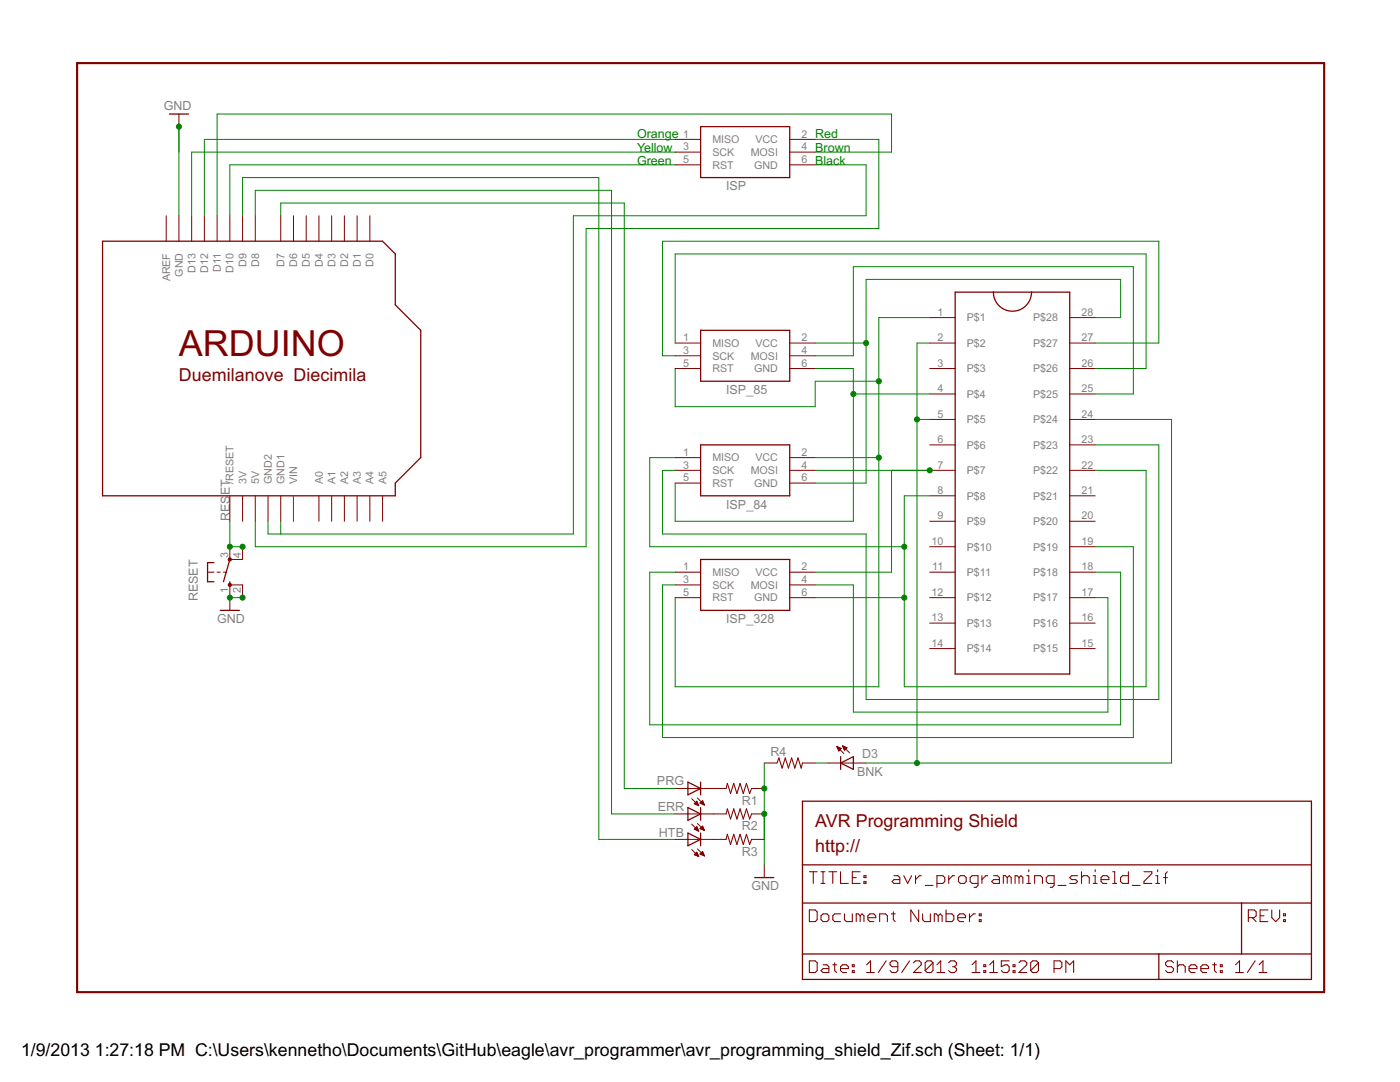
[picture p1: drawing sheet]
<svg xmlns="http://www.w3.org/2000/svg" width="279mm" height="216mm" viewBox="0 0 279 216" stroke-linecap="round" stroke-linejoin="round" font-family="sans-serif">
<g fill="none" stroke="#800000" stroke-width=".2">
<path d="M86.5 12.6h-71.1v27.9M35.7 22.8v2.5M134.7 27.8h5.1M134.7 30.4h5.1M134.7 32.9h5.1M157.6 27.8h5.1M157.6 30.4h5.1M157.6 32.9h5.1M33.2 43.1v5M35.7 43.1v5M38.2 43.1v5M40.8 43.1v5"/>
<path d="M43.3 43.1v5M45.9 43.1v5M48.4 43.1v5M50.9 43.1v5M56 43.1v5M58.6 43.1v5M61.1 43.1v5M63.6 43.1v5M66.2 43.1v5M68.7 43.1v5M71.3 43.1v5M73.8 43.1v5"/>
<path d="M134.7 68.5h5.1M134.7 73.5h5.1M134.7 71h5.1M157.6 68.5h5.1M157.6 73.5h5.1M157.6 71h5.1M185.5 63.4h5.1M185.5 68.5h5.1M185.5 73.5h5.1M185.5 78.6h5.1M213.5 63.4h5.1M213.5 68.5h5.1"/>
<path d="M213.5 73.5h5.1M213.5 78.6h5.1M45.9 98.9v5.1M48.4 98.9v5.1M50.9 98.9v5.1M53.5 98.9v5.1M56 98.9v5.1M58.6 98.9v5.1M63.6 98.9v5.1M66.2 98.9v5.1M68.7 98.9v5.1M71.3 98.9v5.1"/>
<path d="M73.8 98.9v5.1M76.3 98.9v5.1M134.7 93.9h5.1M134.7 91.3h5.1M134.7 96.4h5.1M157.6 93.9h5.1M157.6 91.3h5.1M157.6 96.4h5.1M185.5 83.7h5.1M185.5 88.8h5.1M185.5 93.9h5.1M185.5 98.9h5.1"/>
<path d="M213.5 83.7h5.1M213.5 88.8h5.1M213.5 93.9h5.1M213.5 98.9h5.1M41.4 114.2h1.3M43.3 114.2h.7M44.6 114.2h.6M45.9 109.1v2.5h2.5v-2.5M48.4 119.3v-2.6h-2.5v5.1M134.7 114.2h5.1M134.7 116.7h5.1M134.7 119.3h5.1"/>
<path d="M157.6 114.2h5.1M157.6 116.7h5.1M157.6 119.3h5.1M185.5 114.2h5.1M185.5 104h5.1M185.5 109.1h5.1M185.5 119.3h5.1M213.5 114.2h5.1M213.5 104h5.1M213.5 109.1h5.1M213.5 119.3h5.1M185.5 124.3h5.1"/>
<path d="M185.5 129.4h5.1M213.5 124.3h5.1M213.5 129.4h5.1M134.7 157.3h10.2M138 159.4l1.4 1.4M139 160h.1M139.2 159.2l1.4 1.4M140 160h.3M140.1 159.9h.2M150 157.3h2.5M152.5 152.3h2.6M160.1 152.3h2.6"/>
<path d="M165.2 152.3h7.6M167 148.9l1.4 1.4M167 148.9l.9 .4M167 148.9l.4 .9M167 149h.1M167.1 149.1h.3M167.1 149.2h.6M167.2 149.4h.7M167.2 149.5h.5M167.3 149.6h.3M167.3 149.7h.2M167.4 149.8h.1"/>
<path d="M167.9 149.3l-.5 .5M168.1 148.8l1.4 1.4M168.1 148.8l.9 .4-.5 .5zM168.2 148.9h.1M168.2 149h.3M168.3 149.1h.5M168.3 149.2h.7M168.4 149.4h.5M168.4 149.5h.4M168.5 149.6h.2M134.7 162.4h10.2M134.7 167.5h10.2"/>
<path d="M138 164.4l1.4 1.4M138 169.5l1.4 1.4M138.6 160.4l.5-.5 .3 .9zM138.6 165.5l.5-.5 .3 .8zM138.6 170.5l.5-.5 .3 .9zM138.6 160.3h.7M138.6 165.4h.7M138.6 170.5h.7M138.7 170.6h.6M138.7 165.5h.6M138.7 160.5h.6M138.7 160.2h.5"/>
<path d="M138.7 165.3h.5M138.7 170.3h.5M138.9 160.1h.3M138.9 165.2h.2M138.9 170.2h.2M138.9 170.7h.5M139 165.7h.4M139 165h.1M139 160.6h.4M139 170.1h.1M139.2 164.3l1.4 1.4M139.2 169.4l1.4 1.4"/>
<path d="M139.2 170.8h.2M139.3 165.8h.1M139.3 160.7h.1M139.7 160.3l.5-.6 .4 .9zM139.7 165.3l.5-.5 .4 .9zM139.7 170.4l.5-.5 .4 .9zM139.7 160.2h.7M139.8 165.3h.6M139.8 170.3h.6M139.8 170.5h.7M139.8 165.4h.7M139.9 160.1h.5"/>
<path d="M139.9 160.3h.6M139.9 165.2h.5M139.9 170.2h.5M140 165h.3M140 170.1h.3M140.1 170.6h.4M140.1 164.9h.2M140.1 165.5h.4M140.1 170h.2M140.2 160.5h.3M140.4 170.7h.1M140.4 165.7h.2"/>
<path d="M140.4 160.6h.2M150 162.4h2.5M150 167.5h2.5M152.5 172.6v2.5"/>
</g>
<g fill="none" stroke="#800000" stroke-width=".25">
<path d="M33.8 22.8h3.8M139.8 25.3h17.8v10.1h-17.8zM20.5 48.1h55.8l2.6 2.6v10.1l5.1 5.1v25.4l-5.1 5.1v2.5h-58.4zM190.6 58.3h22.9v76.2h-22.9zM198.2 58.3a3.8 3.8 0 0 0 3.9 3.8 3.8 3.8 0 0 0 3.8-3.8M139.8 65.9h17.8v10.2h-17.8zM139.8 88.8h17.8v10.1h-17.8zM42.7 112.3h-1.3v3.8h1.3M45.9 116.1v.6M45.9 111.6l-1.3 4.5M139.8 111.6h17.8v10.2h-17.8zM44 121.8h3.8"/>
<path d="M137.3 156.1l2.5 1.2-2.5 1.3zM139.8 156.1v2.5M160.1 159.9h101.6v35.5h-101.6zM167.8 152.3l2.5-1.3v2.5zM167.8 151v2.5M137.3 161.1l2.5 1.3-2.5 1.3zM137.3 166.2l2.5 1.3-2.5 1.3zM139.8 161.1v2.6M139.8 166.2v2.6M150.6 175.1h3.8M160.1 172.6h101.6M160.1 180.2h101.6"/>
<path d="M160.1 190.4h101.6M231.3 190.4v5M247.8 180.2v10.2"/>
</g>
<g fill="#800000" stroke="#800000" stroke-width=".2">
<circle cx="45.9" cy="111.6" r=".33"/>
<circle cx="45.9" cy="116.7" r=".33"/>
</g>
<path d="M15.4 12.6h248.9v185.4h-248.9z" fill="none" stroke="#800000" stroke-width=".42"/>
<g fill="none" stroke="#800000" stroke-width=".21">
<path d="M144.9 157.3l.3-1 .6 2 .6-2 .7 2 .6-2 .6 2 .7-2 .6 2 .4-1M155.1 152.3l.3-1.1 .7 2.1 .6-2.1 .7 2.1 .6-2.1 .6 2.1 .7-2.1 .6 2.1 .2-1M144.9 162.4l.3-1 .6 2 .6-2 .7 2 .6-2 .6 2 .7-2 .6 2 .4-1M144.9 167.5l.3-1 .6 2 .6-2 .7 2 .6-2 .6 2 .7-2 .6 2 .4-1M161.5 173.9h1.6M162.3 173.9v2.4M163.9 173.9h.7M163.9 176.3h.7M164.3 173.9v2.4M165.4 173.9h1.6M166.2 173.9v2.4M167.7 173.9v2.4h1.6"/>
<path d="M170.1 175.1h.8M171.7 173.9h-1.6v2.4h1.6M172.4 175.9h.4v.4h-.4zM172.4 174.7h.4v.4h-.4zM178.4 174.7h.8l.4 .4v1.2h-1.2l-.4-.4 .4-.4h1.2M180.4 174.7l.7 1.6 .8-1.6M182.7 174.7v1.6M183.9 174.7h-.4l-.8 .8M184.7 176.7h1.5M187 176.3h1.2l.4-.4v-.8l-.4-.4h-1.2v2.4M189.3 174.7v1.6M190.5 174.7h-.4l-.8 .8"/>
<path d="M191.3 175.1l.4-.4h.7l.4 .4v.8l-.4 .4h-.7l-.4-.4zM195.2 176.3h-1.2l-.4-.4v-.8l.4-.4h1.2v2l-.4 .4h-.4M196 174.7v1.6M197.1 174.7h-.4l-.7 .8M198.3 174.7h.8l.4 .4v1.2h-1.2l-.4-.4 .4-.4h1.2M201 175.1l-.4-.4h-.4v1.6M201 175.1v1.2M201 175.1l.4-.4 .4 .4v1.2M203.4 175.1l-.4-.4h-.4v1.6M203.4 175.1v1.2M203.4 175.1l.4-.4 .3 .4v1.2M204.9 176.3h.8"/>
<path d="M204.9 174.7h.4v1.6M205.3 173.5v.4M206.5 176.3v-1.6h1.1l.4 .4v1.2M210.4 176.3h-1.2l-.4-.4v-.8l.4-.4h1.2v2l-.4 .4h-.4M211.2 176.7h1.5M215.1 174.7h-1.2l-.4 .4 .4 .4h.8l.4 .4-.4 .4h-1.2M215.8 175.1l.4-.4h.8l.4 .4v1.2M215.8 173.9v2.4M218.2 176.3h.7M218.2 174.7h.4v1.6M218.6 173.5v.4M219.7 175.5h1.6v-.4l-.4-.4h-.8l-.4 .4v.8l.4 .4h.8"/>
<path d="M222.1 173.9h.4v2.4M222.1 176.3h.7M225.2 173.9v2.4h-1.2l-.4-.4v-.8l.4-.4h1.2M226 176.7h1.5M228.3 173.9h1.6v.4l-1.6 1.6v.4h1.6M230.7 176.3h.7M230.7 174.7h.3v1.6M231 173.5v.4M232.2 175.1h.8M233 173.9l-.4 .4v2M161.5 181.6h1.2l.4 .3v1.6l-.4 .4h-1.2zM161.5 191.7h1.2l.4 .4v1.6l-.4 .4h-1.2z"/>
<path d="M163.9 182.7l.4-.3h.7l.4 .3v.8l-.4 .4h-.7l-.4-.4zM164.3 192.5h.7l.4 .4v1.2h-1.1l-.4-.4 .4-.4h1.1M166.2 192.5h.8M166.6 192.1v1.6l.4 .4M167.7 193.3h1.6v-.4l-.4-.4h-.8l-.4 .4v.8l.4 .4h.8M167.7 182.4h-1.1l-.4 .3v.8l.4 .4h1.1M168.5 182.4v1.1l.4 .4h1.2v-1.5M170.1 193.7h.4v.4h-.4zM170.1 192.5h.4v.4h-.4zM171.7 182.7l-.4-.3h-.4v1.5M171.7 182.7l.3-.3 .4 .3v1.2M171.7 182.7v1.2"/>
<path d="M173 194.1h1.5M173 192.5l.7-.8v2.4M173.2 183.1h1.6v-.4l-.4-.3h-.8l-.4 .3v.8l.4 .4h.8M175.6 183.9v-1.5h1.1l.4 .3v1.2M176.8 191.7l-1.5 2.4M177.9 182.4h.8M178.3 181.9v1.6l.4 .4M179.2 192.9h-1.2l-.4-.4v-.4l.4-.4h.8l.4 .4v1.6l-.4 .4h-.8l-.4-.4M181.5 191.7l-1.5 2.4M182.3 192.1l.4-.4h.8l.4 .4v.4l-1.6 1.6h1.6M183.3 181.6v2.3l-1.5-2.3v2.3M184.1 182.4v1.1l.4 .4h1.2v-1.5"/>
<path d="M186.2 192.1v1.6l-.4 .4h-.8l-.4-.4M186.2 192.1l-.4-.4h-.8l-.4 .4v1.6M186.2 192.1l-1.6 1.6M187 194.1h1.5M187 192.5l.7-.8v2.4M187.2 182.7l-.3-.3h-.4v1.5M187.2 182.7v1.2M187.2 182.7l.4-.3 .4 .3v1.2M188.8 181.6v2.3h1.2l.4-.4v-.8l-.4-.3h-1.2M189.3 192.1l.4-.4h.8l.4 .4v.4l-.4 .4M190.1 192.9h.4M190.5 192.9l.4 .4v.4l-.4 .4h-.8l-.4-.4"/>
<path d="M191.1 183.1h1.6v-.4l-.4-.3h-.8l-.4 .3v.8l.4 .4h.8M193.5 182.4v1.5M194 194.1h1.6M194 192.5l.8-.8v2.4M194.6 182.4h-.3l-.8 .7M195.4 183.5h.4v.4h-.4zM195.4 182.4h.4v.3h-.4zM196.3 193.7h.4v.4h-.4zM196.3 192.5h.4v.4h-.4zM197.5 194.1h1.6M197.5 192.5l.8-.8v2.4M201.4 191.7h-1.6v1.2l.8-.4h.4l.4 .4v.8l-.4 .4h-.8l-.4-.4"/>
<path d="M202.2 193.7h.4v.4h-.4zM202.2 192.5h.4v.4h-.4zM203.3 192.1l.4-.4h.8l.4 .4v.4l-1.6 1.6h1.6M207.2 192.1v1.6l-.3 .4h-.8l-.4-.4M207.2 192.1l-.3-.4h-.8l-.4 .4v1.6M207.2 192.1l-1.5 1.6M210.4 193.3h1.1l.4-.4v-.8l-.4-.4h-1.1v2.4M212.7 194.1v-2.4l.8 .8 .8-.8v2.4M234.2 192.1l-.4-.4h-.8l-.4 .4v.4l.4 .4h.8l.4 .4v.4l-.4 .4h-.8l-.4-.4M235 192.9l.4-.4h.7l.4 .4v1.2M235 191.7v2.4M237.3 193.3h1.6v-.4l-.4-.4h-.8l-.4 .4v.8l.4 .4h.8"/>
<path d="M239.6 193.3h1.6v-.4l-.4-.4h-.8l-.4 .4v.8l.4 .4h.8M242 192.5h.8M242.4 192.1v1.6l.4 .4M243.5 193.7h.4v.4h-.4zM243.5 192.5h.4v.4h-.4zM246.6 194.1h1.6M246.6 192.5l.8-.8v2.4M249.1 183.1h1.2l.4-.4v-.8l-.4-.3h-1.2v2.3M249.9 183.1l.8 .8M250.5 191.7l-1.6 2.4M251.3 194.1h1.5M251.3 192.5l.8-.8v2.4"/>
<path d="M251.5 182.7h.8M253 181.6h-1.5v2.3h1.5M253.8 181.6v1.5l.8 .8 .8-.8v-1.5M256.2 183.5h.3v.4h-.3zM256.2 182.4h.3v.3h-.3z"/>
</g>
<g fill="none" stroke="#008000" stroke-width=".2">
<path d="M35.7 25.3v17.8M134.7 32.9h-88.8v10.2M134.7 27.8h-93.9v15.3M134.7 30.4h-96.5v12.7M162.7 32.9h10.1v10.2h-58.4v63.5h-60.9v-2.6M162.7 27.8h12.7v17.8h-58.4v63.5h-66.1v-5.1M162.7 30.4h15.2v-7.6h-134.6v20.3M48.4 43.1v-7.7h71.1v132.1h15.2M50.9 43.1v-5.1h71.1v124.4h12.7M56 43.1v-2.6h68.6v116.8h10.1M134.7 68.5v-17.8h94v22.8h-10.1M134.7 73.5v7.7h28v-5.1h12.7"/>
<path d="M162.7 71h7.6v-17.8h55.9v25.4h-7.6M162.7 73.5h7.6v30.5h-35.6v-7.6M162.7 68.5h10.1M170.3 78.6h15.2M185.5 63.4h-10.1v73.6h-40.7v-17.7M185.5 68.5h-2.5v83.8M218.6 63.4h5v-7.6h-50.8v40.6h-10.1M218.6 68.5h12.7v-20.4h-99.1v22.9h2.5M58.6 98.9v5.1M134.7 91.3h-5v17.8h50.8M162.7 93.9h22.8M162.7 91.3h12.7"/>
<path d="M177.9 93.9v20.3h-15.2M183 83.7h2.5M218.6 88.8h12.7v50.8h-58.5v-33h-40.6v-12.7h2.5M218.6 93.9h10.1v43.1h-48.2v-38.1h5M218.6 83.7h15.2v68.6h-61M45.9 119.3h2.5M45.9 104v5.1h2.5M56 104v2.6M134.7 114.2h-5v30.4h93.9v-30.4h-5M162.7 119.3h17.8M162.7 116.7h7.6v25.4h50.8v-22.8h-2.5M218.6 109.1h7.6v38.1h-94v-30.5h2.5"/>
<path d="M152.5 152.3v20.3M162.7 152.3h2.5"/>
</g>
<g fill="#008000" stroke="#008000" stroke-width=".2">
<circle cx="35.7" cy="25.3" r=".51"/>
<circle cx="48.4" cy="119.3" r=".51"/>
<circle cx="45.9" cy="119.3" r=".51"/>
<circle cx="152.5" cy="162.4" r=".51"/>
<circle cx="152.5" cy="157.3" r=".51"/>
<circle cx="48.4" cy="109.1" r=".51"/>
<circle cx="45.9" cy="109.1" r=".51"/>
<circle cx="185.5" cy="93.9" r=".51"/>
<circle cx="180.5" cy="119.3" r=".51"/>
<circle cx="180.5" cy="109.1" r=".51"/>
<circle cx="175.4" cy="91.3" r=".51"/>
<circle cx="175.4" cy="76.1" r=".51"/>
<circle cx="172.8" cy="68.5" r=".51"/>
<circle cx="170.3" cy="78.6" r=".51"/>
<circle cx="183" cy="152.3" r=".51"/>
<circle cx="183" cy="83.7" r=".51"/>
</g>
<text font-size="8" fill="#800000" x="35.7" y="71">ARDUINO</text>
<g font-size="4" fill="#800000">
<text x="35.7" y="76.1">Duemilanove Diecimila</text>
<text x="162.7" y="165">AVR Programming Shield</text>
<text x="162.7" y="170">http://</text>
</g>
<g font-size="4">
<text x="4.2" y="210.7">1/9/2013</text>
<text x="18.9" y="210.7">1:27:18 PM C:\Users\kennetho\Documents\GitHub\eagle\avr_programmer\avr_programming_shield_Zif.sch (Sheet: 1/1)</text>
</g>
<g font-size="2.8" fill="#808080">
<text x="32.7" y="22">GND</text>
<text x="144.9" y="38">ISP</text>
<text x="144.9" y="78.6">ISP_85</text>
<text x="45.9" y="98.9" transform="rotate(-90 45.9 98.9)">ET</text>
<text x="144.9" y="101.5">ISP_84</text>
<text x="45.9" y="104" transform="rotate(-90 45.9 104)">RES</text>
<text x="39.5" y="120" transform="rotate(-90 39.5 120)">RESET</text>
<text x="43.3" y="124.3">GND</text>
<text x="144.9" y="124.3">ISP_328</text>
<text x="153.8" y="150.8">R4</text>
<text x="171.1" y="154.8">BNK</text>
<text x="172.1" y="151.2">D3</text>
<text x="131.1" y="156.6">PRG</text>
<text x="131.3" y="161.9">ERR</text>
<text x="148.1" y="160.6">R1</text>
<text x="131.5" y="167">HTB</text>
<text x="148.1" y="165.7">R2</text>
<text x="148.1" y="170.8">R3</text>
<text x="150" y="177.7">GND</text>
</g>
<g font-size="2.8" fill="#008000">
<text x="127.1" y="27.6">Orange</text>
<text x="162.7" y="27.6">Red</text>
<text x="127.1" y="30.2">Yellow</text>
<text x="127.1" y="32.9">Green</text>
<text x="162.7" y="30.2">Brown</text>
<text x="162.7" y="32.9">Black</text>
</g>
<g font-size="2.4" fill="#808080">
<text x="136.3" y="27.5">1</text>
<text x="142.2" y="28.6">MISO</text>
<text x="150.8" y="28.6">VCC</text>
<text x="159.9" y="27.5">2</text>
<text x="136.3" y="30">3</text>
<text x="136.3" y="32.5">5</text>
<text x="142.2" y="31.1">SCK</text>
<text x="142.2" y="33.7">RST</text>
<text x="149.8" y="31.1">MOSI</text>
<text x="150.5" y="33.7">GND</text>
<text x="159.9" y="32.5">6</text>
<text x="159.9" y="30">4</text>
<text x="49.2" y="53.2" transform="rotate(-90 49.2 53.2)">D9</text>
<text x="51.7" y="53.2" transform="rotate(-90 51.7 53.2)">D8</text>
<text x="56.8" y="53.2" transform="rotate(-90 56.8 53.2)">D7</text>
<text x="59.3" y="53.2" transform="rotate(-90 59.3 53.2)">D6</text>
<text x="61.9" y="53.2" transform="rotate(-90 61.9 53.2)">D5</text>
<text x="64.4" y="53.2" transform="rotate(-90 64.4 53.2)">D4</text>
<text x="66.9" y="53.2" transform="rotate(-90 66.9 53.2)">D3</text>
<text x="69.5" y="53.2" transform="rotate(-90 69.5 53.2)">D2</text>
<text x="72" y="53.2" transform="rotate(-90 72 53.2)">D1</text>
<text x="74.6" y="53.2" transform="rotate(-90 74.6 53.2)">D0</text>
<text x="33.9" y="56.2" transform="rotate(-90 33.9 56.2)">AREF</text>
<text x="36.5" y="55.2" transform="rotate(-90 36.5 55.2)">GND</text>
<text x="39" y="54.4" transform="rotate(-90 39 54.4)">D13</text>
<text x="41.5" y="54.4" transform="rotate(-90 41.5 54.4)">D12</text>
<text x="44.1" y="54.2" transform="rotate(-90 44.1 54.2)">D11</text>
<text x="46.6" y="54.4" transform="rotate(-90 46.6 54.4)">D10</text>
<text x="187.1" y="63">1</text>
<text x="193" y="64.1">P$1</text>
<text x="206.2" y="64.1">P$28</text>
<text x="215.8" y="63">28</text>
<text x="136.3" y="68.1">1</text>
<text x="136.3" y="70.6">3</text>
<text x="142.2" y="69.2">MISO</text>
<text x="142.2" y="71.8">SCK</text>
<text x="149.8" y="71.8">MOSI</text>
<text x="150.8" y="69.2">VCC</text>
<text x="159.9" y="70.6">4</text>
<text x="159.9" y="68.1">2</text>
<text x="187.1" y="68.1">2</text>
<text x="193" y="69.2">P$2</text>
<text x="206.2" y="69.2">P$27</text>
<text x="215.8" y="68.1">27</text>
<text x="136.3" y="73.2">5</text>
<text x="142.2" y="74.3">RST</text>
<text x="150.5" y="74.3">GND</text>
<text x="159.9" y="73.2">6</text>
<text x="187.1" y="73.2">3</text>
<text x="193" y="74.3">P$3</text>
<text x="206.2" y="74.3">P$26</text>
<text x="215.8" y="73.2">26</text>
<text x="187.1" y="78.3">4</text>
<text x="187.1" y="83.3">5</text>
<text x="193" y="79.4">P$4</text>
<text x="206.2" y="79.4">P$25</text>
<text x="215.8" y="83.3">24</text>
<text x="215.8" y="78.3">25</text>
<text x="187.1" y="88.4">6</text>
<text x="193" y="84.5">P$5</text>
<text x="193" y="89.5">P$6</text>
<text x="206.2" y="89.5">P$23</text>
<text x="206.2" y="84.5">P$24</text>
<text x="215.8" y="88.4">23</text>
<text x="136.3" y="91">1</text>
<text x="136.3" y="93.5">3</text>
<text x="142.2" y="92.1">MISO</text>
<text x="142.2" y="94.6">SCK</text>
<text x="149.8" y="94.6">MOSI</text>
<text x="150.8" y="92.1">VCC</text>
<text x="159.9" y="93.5">4</text>
<text x="159.9" y="91">2</text>
<text x="187.1" y="93.5">7</text>
<text x="193" y="94.6">P$7</text>
<text x="206.2" y="94.6">P$22</text>
<text x="215.8" y="93.5">22</text>
<text x="46.6" y="96.6" transform="rotate(-90 46.6 96.6)">/RESET</text>
<text x="49.2" y="96.6" transform="rotate(-90 49.2 96.6)">3V</text>
<text x="51.7" y="96.6" transform="rotate(-90 51.7 96.6)">5V</text>
<text x="54.2" y="96.6" transform="rotate(-90 54.2 96.6)">GND2</text>
<text x="56.8" y="96.6" transform="rotate(-90 56.8 96.6)">GND1</text>
<text x="59.3" y="96.6" transform="rotate(-90 59.3 96.6)">VIN</text>
<text x="64.4" y="96.6" transform="rotate(-90 64.4 96.6)">A0</text>
<text x="66.9" y="96.6" transform="rotate(-90 66.9 96.6)">A1</text>
<text x="69.5" y="96.6" transform="rotate(-90 69.5 96.6)">A2</text>
<text x="72" y="96.6" transform="rotate(-90 72 96.6)">A3</text>
<text x="74.6" y="96.6" transform="rotate(-90 74.6 96.6)">A4</text>
<text x="77.1" y="96.6" transform="rotate(-90 77.1 96.6)">A5</text>
<text x="136.3" y="96">5</text>
<text x="142.2" y="97.2">RST</text>
<text x="150.5" y="97.2">GND</text>
<text x="159.9" y="96">6</text>
<text x="187.1" y="98.6">8</text>
<text x="193" y="99.7">P$8</text>
<text x="206.2" y="99.7">P$21</text>
<text x="215.8" y="98.6">21</text>
<text x="187.1" y="103.7">9</text>
<text x="193" y="104.8">P$9</text>
<text x="206.2" y="104.8">P$20</text>
<text x="215.8" y="103.7">20</text>
<text x="45.5" y="111.3" transform="rotate(-90 45.5 111.3)">3</text>
<text x="48" y="111.3" transform="rotate(-90 48 111.3)">4</text>
<text x="136.3" y="113.8">1</text>
<text x="159.9" y="113.8">2</text>
<text x="185.9" y="108.7">10</text>
<text x="186.1" y="113.8">11</text>
<text x="193" y="109.8">P$10</text>
<text x="206.2" y="109.9">P$19</text>
<text x="215.8" y="113.8">18</text>
<text x="215.8" y="108.7">19</text>
<text x="45.5" y="118.2" transform="rotate(-90 45.5 118.2)">1</text>
<text x="48" y="118.2" transform="rotate(-90 48 118.2)">2</text>
<text x="136.3" y="116.4">3</text>
<text x="136.3" y="118.9">5</text>
<text x="142.2" y="114.9">MISO</text>
<text x="142.2" y="117.5">SCK</text>
<text x="149.8" y="117.5">MOSI</text>
<text x="150.8" y="114.9">VCC</text>
<text x="159.9" y="118.9">6</text>
<text x="159.9" y="116.4">4</text>
<text x="185.9" y="118.9">12</text>
<text x="193" y="114.9">P$11</text>
<text x="206.2" y="114.9">P$18</text>
<text x="215.8" y="118.9">17</text>
<text x="142.2" y="120">RST</text>
<text x="150.5" y="120">GND</text>
<text x="185.9" y="124">13</text>
<text x="193" y="120">P$12</text>
<text x="193" y="125.1">P$13</text>
<text x="206.2" y="125.1">P$16</text>
<text x="206.2" y="120">P$17</text>
<text x="215.8" y="124">16</text>
<text x="185.9" y="129">14</text>
<text x="193" y="130.2">P$14</text>
<text x="206.2" y="130.2">P$15</text>
<text x="215.8" y="129">15</text>
</g>
</svg>
